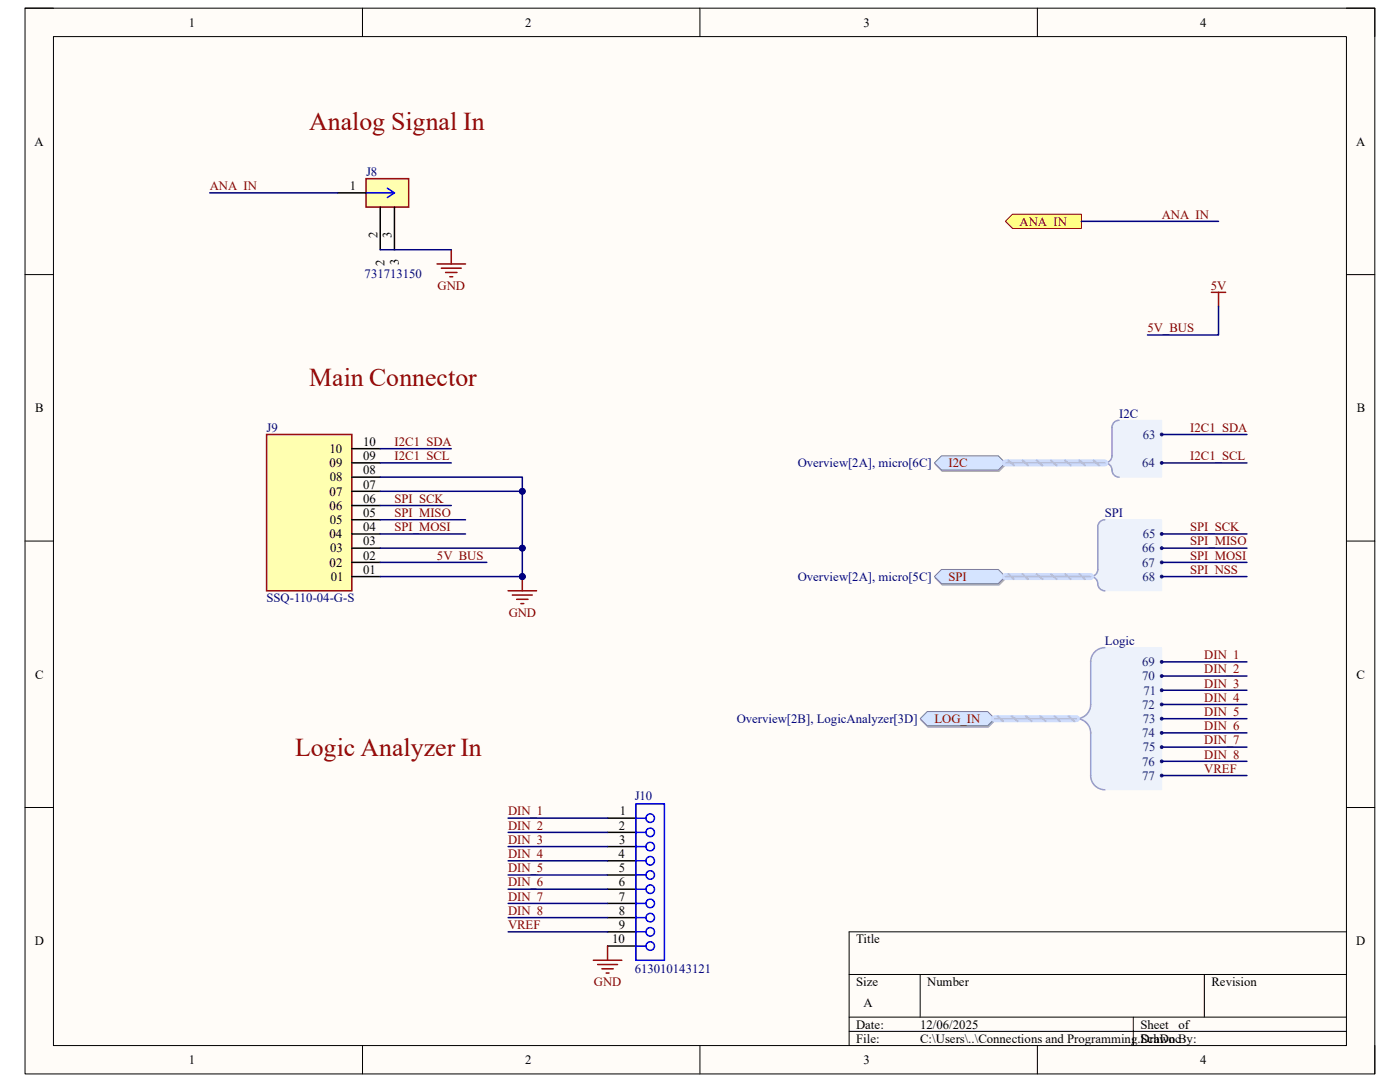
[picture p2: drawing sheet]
<svg xmlns="http://www.w3.org/2000/svg" width="279mm" height="216mm" viewBox="0 0 279 216" stroke-linecap="round" stroke-linejoin="round" font-family="sans-serif">
<path d="M5 1.6h269.4v212.7h-269.4z" fill-rule="evenodd" fill="#fffcf8"/>
<path d="M5 1.6h269.4v212.7h-269.4z" fill="none" stroke="#000" stroke-width=".2"/>
<path d="M10.7 7.3h258v201.3h-258z" fill-rule="evenodd" fill="#fffcf8"/>
<g fill="none" stroke="#000" stroke-width=".2">
<path d="M5 1.6h5.7M10.7 7.3h258v201.3h-258zM72.3 1.6v5.7M139.7 1.6v5.7M207 1.6v5.7M268.7 1.6h5.7v5.7M5 54.8h5.7M268.7 54.8h5.7M5 108h5.7M268.7 108h5.7M5 161.1h5.7M268.7 161.1h5.7"/>
<path d="M169.5 194.4h99.2M183.6 194.4v8.6M240.3 194.4v8.6M268.7 185.9h-99.2v22.7M72.3 208.6v5.7M139.7 208.6v5.7M169.5 203h99.2M169.5 205.8h99.2M207 208.6v5.7M226.2 203v5.6M274.4 208.6v5.7"/>
</g>
<path d="M202.1 42.7h13.7v2.9h-13.7l-1.5-1.4z" fill-rule="evenodd" fill="#ffff80"/>
<path d="M202.1 42.7h13.7v2.9h-13.7l-1.5-1.4z" fill="none" stroke="#800000" stroke-width=".2"/>
<path d="M101.4 117.9h5.7M102.3 118.7h3.9M103.1 119.6h2.3M104.2 115.1v2.8M104 120.4h.5" fill="none" stroke="#800000" stroke-width=".3"/>
<circle cx="104.2" cy="115" r=".57" fill="#000080"/>
<circle cx="104.2" cy="115" r=".57" fill="none" stroke="#000080" stroke-width=".2"/>
<path d="M241.8 58.3h2.8M243.2 58.3v2.9" fill="none" stroke="#800000" stroke-width=".3"/>
<path d="M222.1 84.6l.5-.6 .7-.1h8.5v11.3h-8.5a1.45 1.45 0 0 1-1.4-1.8l-.3-.6-.7-.4 .7-.5 .3-.6v-6z" fill-rule="evenodd" fill="#edf2fb"/>
<path d="M222.1 84.6l.5-.6 .7-.1h8.5v11.3h-8.5a1.45 1.45 0 0 1-1.4-1.8l-.3-.6-.7-.4 .7-.5 .3-.6v-6z" fill="none" stroke="#edf2fb" stroke-width=".2"/>
<path d="M223.3 83.9a1.42 1.42 0 0 0-1.4 1.4v5.7a1.42 1.42 0 0 1-1.4 1.4 1.61 1.61 0 0 1 1.5 1.8 1.42 1.42 0 0 0 1.3 1" fill="none" stroke="#8f9ec9" stroke-width=".3"/>
<circle cx="231.8" cy="86.7" r=".28" fill="#003a70"/>
<circle cx="231.8" cy="86.7" r=".28" fill="none" stroke="#003a70" stroke-width=".2"/>
<circle cx="231.8" cy="92.4" r=".28" fill="#003a70"/>
<circle cx="231.8" cy="92.4" r=".28" fill="none" stroke="#003a70" stroke-width=".2"/>
<path d="M188 91.2h11.4l1.4 1.4-1.4 1.5h-11.4l-1.4-1.5z" fill-rule="evenodd" fill="#bac0ca"/>
<path d="M188 91.2h11.4l1.4 1.4-1.4 1.5h-11.4l-1.4-1.5z" fill="none" stroke="#a6acb6" stroke-width=".2"/>
<path d="M186.5 92.4l1.4-1.4h11.3l1.4 1.4-1.4 1.4h-11.3z" fill-rule="evenodd" fill="#d5e4ff"/>
<path d="M186.5 92.4l1.4-1.4h11.3l1.4 1.4-1.4 1.4h-11.3z" fill="none" stroke="#71809b" stroke-width=".2"/>
<path d="M219.8 103.9l.7-.2h11.3v14.2h-11.3a1.47 1.47 0 0 1-1.4-1.8l-.4-.6-.7-.4 .7-.5 .4-.6v-8.9l.2-.7z" fill-rule="evenodd" fill="#edf2fb"/>
<path d="M219.8 103.9l.7-.2h11.3v14.2h-11.3a1.47 1.47 0 0 1-1.4-1.8l-.4-.6-.7-.4 .7-.5 .4-.6v-8.9l.2-.7z" fill="none" stroke="#edf2fb" stroke-width=".2"/>
<path d="M220.5 103.7a1.42 1.42 0 0 0-1.4 1.4v8.5a1.42 1.42 0 0 1-1.4 1.5 1.61 1.61 0 0 1 1.5 1.8 1.42 1.42 0 0 0 1.3 1" fill="none" stroke="#8f9ec9" stroke-width=".3"/>
<circle cx="231.8" cy="106.5" r=".28" fill="#003a70"/>
<circle cx="231.8" cy="106.5" r=".28" fill="none" stroke="#003a70" stroke-width=".2"/>
<circle cx="231.8" cy="109.4" r=".28" fill="#003a70"/>
<circle cx="231.8" cy="109.4" r=".28" fill="none" stroke="#003a70" stroke-width=".2"/>
<circle cx="231.8" cy="112.2" r=".28" fill="#003a70"/>
<circle cx="231.8" cy="112.2" r=".28" fill="none" stroke="#003a70" stroke-width=".2"/>
<circle cx="231.8" cy="115.1" r=".28" fill="#003a70"/>
<circle cx="231.8" cy="115.1" r=".28" fill="none" stroke="#003a70" stroke-width=".2"/>
<path d="M188 113.9h11.4l1.4 1.4-1.4 1.5h-11.4l-1.4-1.5z" fill-rule="evenodd" fill="#bac0ca"/>
<path d="M188 113.9h11.4l1.4 1.4-1.4 1.5h-11.4l-1.4-1.5z" fill="none" stroke="#a6acb6" stroke-width=".2"/>
<path d="M186.5 115.1l1.4-1.5h11.3l1.4 1.5-1.4 1.4h-11.3z" fill-rule="evenodd" fill="#d5e4ff"/>
<path d="M186.5 115.1l1.4-1.5h11.3l1.4 1.5-1.4 1.4h-11.3z" fill="none" stroke="#71809b" stroke-width=".2"/>
<path d="M73 35.7h8.6v5.6h-8.6z" fill-rule="evenodd" fill="#ffffb0"/>
<path d="M73 35.7h8.6v5.6h-8.6zM87.2 52.7h5.7M88.1 53.5h3.9M88.9 54.4h2.3M89.8 55.2h.5M90.1 49.8v2.9" fill="none" stroke="#800000" stroke-width=".3"/>
<path d="M73 38.5h5.7M77.3 37.6l1.4 .9M78.7 38.5l-1.4 .9" fill="none" stroke="#00f" stroke-width=".3"/>
<path d="M67.4 38.5h5.6M75.9 41.3v8.5M78.7 41.3v8.5" fill="none" stroke="#000" stroke-width=".3"/>
<path d="M218 130.7l1.1-1.1 1.4-.4h11.3v28.4h-11.3l-1.4-.4-1.1-1-.3-1.5v-9.2l-.7-1.1-1.5-1 1.5-.9 .7-1.2v-9.2z" fill-rule="evenodd" fill="#edf2fb"/>
<path d="M218 130.7l1.1-1.1 1.4-.4h11.3v28.4h-11.3l-1.4-.4-1.1-1-.3-1.5v-9.2l-.7-1.1-1.5-1 1.5-.9 .7-1.2v-9.2z" fill="none" stroke="#edf2fb" stroke-width=".2"/>
<path d="M220.5 129.2a2.84 2.84 0 0 0-2.8 2.9v8.5a2.84 2.84 0 0 1-2.9 2.8 2.84 2.84 0 0 1 2.9 2.8v8.5a2.84 2.84 0 0 0 2.8 2.9" fill="none" stroke="#8f9ec9" stroke-width=".3"/>
<circle cx="231.8" cy="132.1" r=".28" fill="#003a70"/>
<circle cx="231.8" cy="132.1" r=".28" fill="none" stroke="#003a70" stroke-width=".2"/>
<circle cx="231.8" cy="134.9" r=".28" fill="#003a70"/>
<circle cx="231.8" cy="134.9" r=".28" fill="none" stroke="#003a70" stroke-width=".2"/>
<circle cx="231.8" cy="137.7" r=".28" fill="#003a70"/>
<circle cx="231.8" cy="137.7" r=".28" fill="none" stroke="#003a70" stroke-width=".2"/>
<circle cx="231.8" cy="140.6" r=".28" fill="#003a70"/>
<circle cx="231.8" cy="140.6" r=".28" fill="none" stroke="#003a70" stroke-width=".2"/>
<circle cx="231.8" cy="143.4" r=".28" fill="#003a70"/>
<circle cx="231.8" cy="143.4" r=".28" fill="none" stroke="#003a70" stroke-width=".2"/>
<circle cx="231.8" cy="146.2" r=".28" fill="#003a70"/>
<circle cx="231.8" cy="146.2" r=".28" fill="none" stroke="#003a70" stroke-width=".2"/>
<circle cx="231.8" cy="149.1" r=".28" fill="#003a70"/>
<circle cx="231.8" cy="149.1" r=".28" fill="none" stroke="#003a70" stroke-width=".2"/>
<circle cx="231.8" cy="151.9" r=".28" fill="#003a70"/>
<circle cx="231.8" cy="151.9" r=".28" fill="none" stroke="#003a70" stroke-width=".2"/>
<circle cx="231.8" cy="154.7" r=".28" fill="#003a70"/>
<circle cx="231.8" cy="154.7" r=".28" fill="none" stroke="#003a70" stroke-width=".2"/>
<path d="M183.8 143.7l1.4-1.4h12l1.5 1.4-1.5 1.4h-12z" fill-rule="evenodd" fill="#bac0ca"/>
<path d="M183.8 143.7l1.4-1.4h12l1.5 1.4-1.5 1.4h-12z" fill="none" stroke="#a6acb6" stroke-width=".2"/>
<path d="M183.6 143.4l1.5-1.4h12l1.4 1.4-1.4 1.4h-12z" fill-rule="evenodd" fill="#d5e4ff"/>
<path d="M183.6 143.4l1.5-1.4h12l1.4 1.4-1.4 1.4h-12z" fill="none" stroke="#71809b" stroke-width=".2"/>
<path d="M53.2 86.7h17v31.2h-17z" fill-rule="evenodd" fill="#ffffb0"/>
<path d="M53.2 86.7h17v31.2h-17z" fill="none" stroke="#800000" stroke-width=".3"/>
<g fill="none" stroke="#000" stroke-width=".3">
<path d="M70.2 98h5.7M70.2 95.2h5.7M70.2 92.4h5.7M70.2 89.5h5.7M70.2 115.1h5.7M70.2 112.2h5.7M70.2 109.4h5.7M70.2 106.5h5.7M70.2 103.7h5.7M70.2 100.9h5.7M121.3 166.1h5.6M121.3 163.3h5.6"/>
<path d="M121.3 168.9h5.6M121.3 171.8h5.6M121.3 174.6h5.6M121.3 177.4h5.6M121.3 180.3h5.6M121.3 183.1h5.6M121.3 185.9h5.6M121.3 188.8h5.6"/>
</g>
<g fill="none" stroke="#00f" stroke-width=".3">
<path d="M126.9 166.1h2M126.9 163.3h2M126.9 171.8h2M126.9 168.9h2M126.9 177.4h2M126.9 174.6h2M126.9 160.4h5.7v31.2h-5.7zM126.9 183.1h2M126.9 180.3h2M126.9 188.8h2M126.9 185.9h2"/>
<circle cx="129.8" cy="168.9" r=".85"/>
<circle cx="129.8" cy="171.8" r=".85"/>
<circle cx="129.8" cy="163.3" r=".85"/>
<circle cx="129.8" cy="166.1" r=".85"/>
<circle cx="129.8" cy="177.4" r=".85"/>
<circle cx="129.8" cy="174.6" r=".85"/>
<circle cx="129.8" cy="188.8" r=".85"/>
<circle cx="129.8" cy="183.1" r=".85"/>
<circle cx="129.8" cy="185.9" r=".85"/>
<circle cx="129.8" cy="180.3" r=".85"/>
</g>
<path d="M215.8 44.2h27.4M75.9 115.1h28.3" fill="none" stroke="#000080" stroke-width=".3"/>
<circle cx="104.2" cy="115" r=".57" fill="#000080"/>
<circle cx="104.2" cy="115" r=".57" fill="none" stroke="#000080" stroke-width=".2"/>
<path d="M75.9 95.2h28.3v19.9M75.9 112.2h21.2" fill="none" stroke="#000080" stroke-width=".3"/>
<circle cx="104.2" cy="115" r=".57" fill="#000080"/>
<circle cx="104.2" cy="115" r=".57" fill="none" stroke="#000080" stroke-width=".2"/>
<circle cx="104.2" cy="109.4" r=".57" fill="#000080"/>
<circle cx="104.2" cy="109.4" r=".57" fill="none" stroke="#000080" stroke-width=".2"/>
<circle cx="104.2" cy="98" r=".57" fill="#000080"/>
<circle cx="104.2" cy="98" r=".57" fill="none" stroke="#000080" stroke-width=".2"/>
<path d="M75.9 106.5h17M75.9 103.7h17M75.9 109.4h28.3" fill="none" stroke="#000080" stroke-width=".3"/>
<circle cx="104.2" cy="109.4" r=".57" fill="#000080"/>
<circle cx="104.2" cy="109.4" r=".57" fill="none" stroke="#000080" stroke-width=".2"/>
<g fill="none" stroke="#000080" stroke-width=".3">
<path d="M41.9 38.5h25.5M75.9 49.8h14.2M243.2 61.2v5.6h-14.2M75.9 92.4h14.2M75.9 89.5h14.2M75.9 98h28.3M231.8 86.7h17.1M231.8 92.4h17.1M75.9 100.9h14.2M231.8 106.5h17.1M231.8 109.4h17.1M231.8 112.2h17.1"/>
<path d="M231.8 115.1h17.1M231.8 132.1h17.1M231.8 134.9h17.1M231.8 137.7h17.1M231.8 140.6h17.1M231.8 143.4h17.1M231.8 146.2h17.1M231.8 149.1h17.1M231.8 151.9h17.1"/>
</g>
<circle cx="104.2" cy="98" r=".57" fill="#000080"/>
<circle cx="104.2" cy="98" r=".57" fill="none" stroke="#000080" stroke-width=".2"/>
<path d="M200.6 92.4h19.9M200.6 115.1h17.1M198.5 143.4h16.3" fill="none" stroke="#cbdaff" stroke-width="1.4"/>
<g fill="none" stroke="#adbce7" stroke-width=".42">
<path d="M201.2 91.9l1.2 1M204.1 91.9l1.1 1M206.9 91.9l1.1 1M209.7 91.9l1.2 1M212.6 91.9l1.1 1M215.4 91.9l1.1 1M218.2 91.9l1.2 1M201.2 114.6l1.2 .9M204.1 114.6l1.1 .9M206.9 114.6l1.1 .9M209.7 114.6l1.2 .9M212.6 114.6l1.1 .9"/>
<path d="M215.4 114.6l1.1 .9M199.1 142.9l1.1 1M201.9 142.9l1.2 1M204.8 142.9l1.1 1M207.6 142.9l1.1 1M210.4 142.9l1.2 1M213.3 142.9l1.1 1"/>
</g>
<path d="M200.6 92.4h19.9M200.6 115.1h17.1M198.5 143.4h16.3" fill="none" stroke="#adbce7" stroke-width=".3"/>
<path d="M231.8 154.7h17.1M101.4 171.8h19.9M101.4 168.9h19.9M101.4 166.1h19.9M101.4 163.3h19.9M101.4 177.4h19.9M101.4 174.6h19.9M101.4 183.1h19.9M101.4 180.3h19.9M101.4 185.9h19.9" fill="none" stroke="#000080" stroke-width=".3"/>
<path d="M118.4 191.6h5.7M119.3 192.5h3.9M120.1 193.3h2.3M121 194.2h.5M121.3 188.8v2.8" fill="none" stroke="#800000" stroke-width=".3"/>
<g font-size="5.1" fill="#980000">
<text x="61.7" y="26">Analog Signal In</text>
<text x="61.7" y="77.1">Main Connector</text>
<text x="58.9" y="150.8">Logic Analyzer In</text>
</g>
<g font-size="2.5">
<text x="37.7" y="5.3">1</text>
<text x="104.8" y="5.3">2</text>
<text x="172.3" y="5.3">3</text>
<text x="239.5" y="5.3">4</text>
<text x="6.9" y="29.1">A</text>
<text x="270.6" y="29.1">A</text>
<text x="69.8" y="37.9">1</text>
<text x="75.3" y="47.5" transform="rotate(-90 75.3 47.5)">2</text>
<text x="78.1" y="47.5" transform="rotate(-90 78.1 47.5)">3</text>
<text x="76.8" y="53" transform="rotate(-90 76.8 53)">2</text>
<text x="79.6" y="52.9" transform="rotate(-90 79.6 52.9)">3</text>
<text x="7" y="82.3">B</text>
<text x="270.8" y="82.3">B</text>
<text x="72.5" y="89">10</text>
<text x="65.7" y="90.4">10</text>
<text x="65.8" y="93.2">09</text>
<text x="72.5" y="94.7">08</text>
<text x="72.5" y="91.8">09</text>
<text x="65.8" y="101.7">06</text>
<text x="65.8" y="98.9">07</text>
<text x="65.8" y="96.1">08</text>
<text x="72.5" y="100.3">06</text>
<text x="72.5" y="97.5">07</text>
<text x="65.7" y="107.4">04</text>
<text x="65.8" y="104.6">05</text>
<text x="72.5" y="106">04</text>
<text x="72.5" y="103.2">05</text>
<text x="65.8" y="113.1">02</text>
<text x="65.9" y="110.2">03</text>
<text x="72.5" y="111.7">02</text>
<text x="72.5" y="108.8">03</text>
<text x="66" y="115.9">01</text>
<text x="72.5" y="114.5">01</text>
<text x="7" y="135.4">C</text>
<text x="270.7" y="135.4">C</text>
<text x="123.5" y="165.5">2</text>
<text x="123.7" y="162.7">1</text>
<text x="123.4" y="171.2">4</text>
<text x="123.6" y="168.4">3</text>
<text x="123.5" y="176.9">6</text>
<text x="123.5" y="179.7">7</text>
<text x="123.5" y="174">5</text>
<text x="123.5" y="185.4">9</text>
<text x="123.5" y="182.5">8</text>
<text x="6.9" y="188.6">D</text>
<text x="122.2" y="188.2">10</text>
<text x="170.9" y="188.2">Title</text>
<text x="270.7" y="188.6">D</text>
<text x="170.9" y="196.7">Size</text>
<text x="185" y="196.7">Number</text>
<text x="241.8" y="196.7">Revision</text>
<text x="172.3" y="201">A</text>
<text x="170.9" y="205.2">Date:</text>
<text x="170.9" y="208.1">File:</text>
<text x="183.6" y="205.2">12/06/2025</text>
<text x="183.7" y="208.1">C:\Users\..\Connections and Programming.SchDoc</text>
<text x="227.6" y="208.1">Drawn By:</text>
<text x="227.6" y="205.2">Sheet</text>
<text x="235.2" y="205.2">of</text>
<text x="37.7" y="212.3">1</text>
<text x="104.8" y="212.3">2</text>
<text x="172.3" y="212.3">3</text>
<text x="239.5" y="212.3">4</text>
</g>
<g font-size="2.5" fill="#000080">
<text x="73.1" y="35.1">J8</text>
<text x="72.8" y="55.5">731713150</text>
<text x="223.4" y="83.3">I2C</text>
<text x="53.2" y="86.1">J9</text>
<text x="159.2" y="93.2">Overview[2A], micro[6C]</text>
<text x="220.5" y="103.2">SPI</text>
<text x="159.2" y="115.9">Overview[2A], micro[5C]</text>
<text x="53.2" y="120.2">SSQ-110-04-G-S</text>
<text x="220.5" y="128.7">Logic</text>
<text x="147" y="144.3">Overview[2B], LogicAnalyzer[3D]</text>
<text x="126.7" y="159.6">J10</text>
<text x="126.7" y="194.2">613010143121</text>
</g>
<g font-size="2.5" fill="#800000">
<text x="41.9" y="37.9">ANA_IN</text>
<text x="203.5" y="45">ANA_IN</text>
<text x="231.9" y="43.6">ANA_IN</text>
<text x="87.3" y="57.8">GND</text>
<text x="241.6" y="57.8">5V</text>
<text x="229" y="66.3">5V_BUS</text>
<text x="78.7" y="89">I2C1_SDA</text>
<text x="237.5" y="86.1">I2C1_SDA</text>
<text x="78.7" y="91.8">I2C1_SCL</text>
<text x="189.3" y="93.2">I2C</text>
<text x="237.5" y="91.8">I2C1_SCL</text>
<text x="78.7" y="100.3">SPI_SCK</text>
<text x="78.7" y="106">SPI_MOSI</text>
<text x="78.7" y="103.2">SPI_MISO</text>
<text x="237.5" y="106">SPI_SCK</text>
<text x="87.2" y="111.7">5V_BUS</text>
<text x="237.5" y="108.8">SPI_MISO</text>
<text x="237.5" y="111.7">SPI_MOSI</text>
<text x="189.3" y="115.9">SPI</text>
<text x="237.5" y="114.5">SPI_NSS</text>
<text x="101.5" y="123">GND</text>
<text x="240.3" y="131.5">DIN_1</text>
<text x="240.3" y="134.4">DIN_2</text>
<text x="240.3" y="137.2">DIN_3</text>
<text x="240.3" y="140">DIN_4</text>
<text x="240.3" y="142.9">DIN_5</text>
<text x="186.5" y="144.3">LOG_IN</text>
<text x="240.3" y="145.7">DIN_6</text>
<text x="240.3" y="148.5">DIN_7</text>
<text x="240.3" y="151.4">DIN_8</text>
<text x="240.3" y="154.2">VREF</text>
<text x="101.4" y="162.7">DIN_1</text>
<text x="101.4" y="165.5">DIN_2</text>
<text x="101.4" y="168.4">DIN_3</text>
<text x="101.4" y="171.2">DIN_4</text>
<text x="101.4" y="174">DIN_5</text>
<text x="101.4" y="176.9">DIN_6</text>
<text x="101.4" y="179.7">DIN_7</text>
<text x="101.4" y="182.5">DIN_8</text>
<text x="101.4" y="185.4">VREF</text>
<text x="118.5" y="196.7">GND</text>
</g>
<g font-size="2.5" fill="#003a70">
<text x="228.1" y="87.5">63</text>
<text x="228" y="93.2">64</text>
<text x="228" y="107.4">65</text>
<text x="228" y="110.2">66</text>
<text x="228" y="113.1">67</text>
<text x="228" y="115.9">68</text>
<text x="228" y="132.9">69</text>
<text x="228" y="135.8">70</text>
<text x="228" y="141.4">72</text>
<text x="228.2" y="138.6">71</text>
<text x="228" y="147.1">74</text>
<text x="228" y="149.9">75</text>
<text x="228.1" y="144.3">73</text>
<text x="228" y="152.8">76</text>
<text x="228" y="155.6">77</text>
</g>
</svg>
